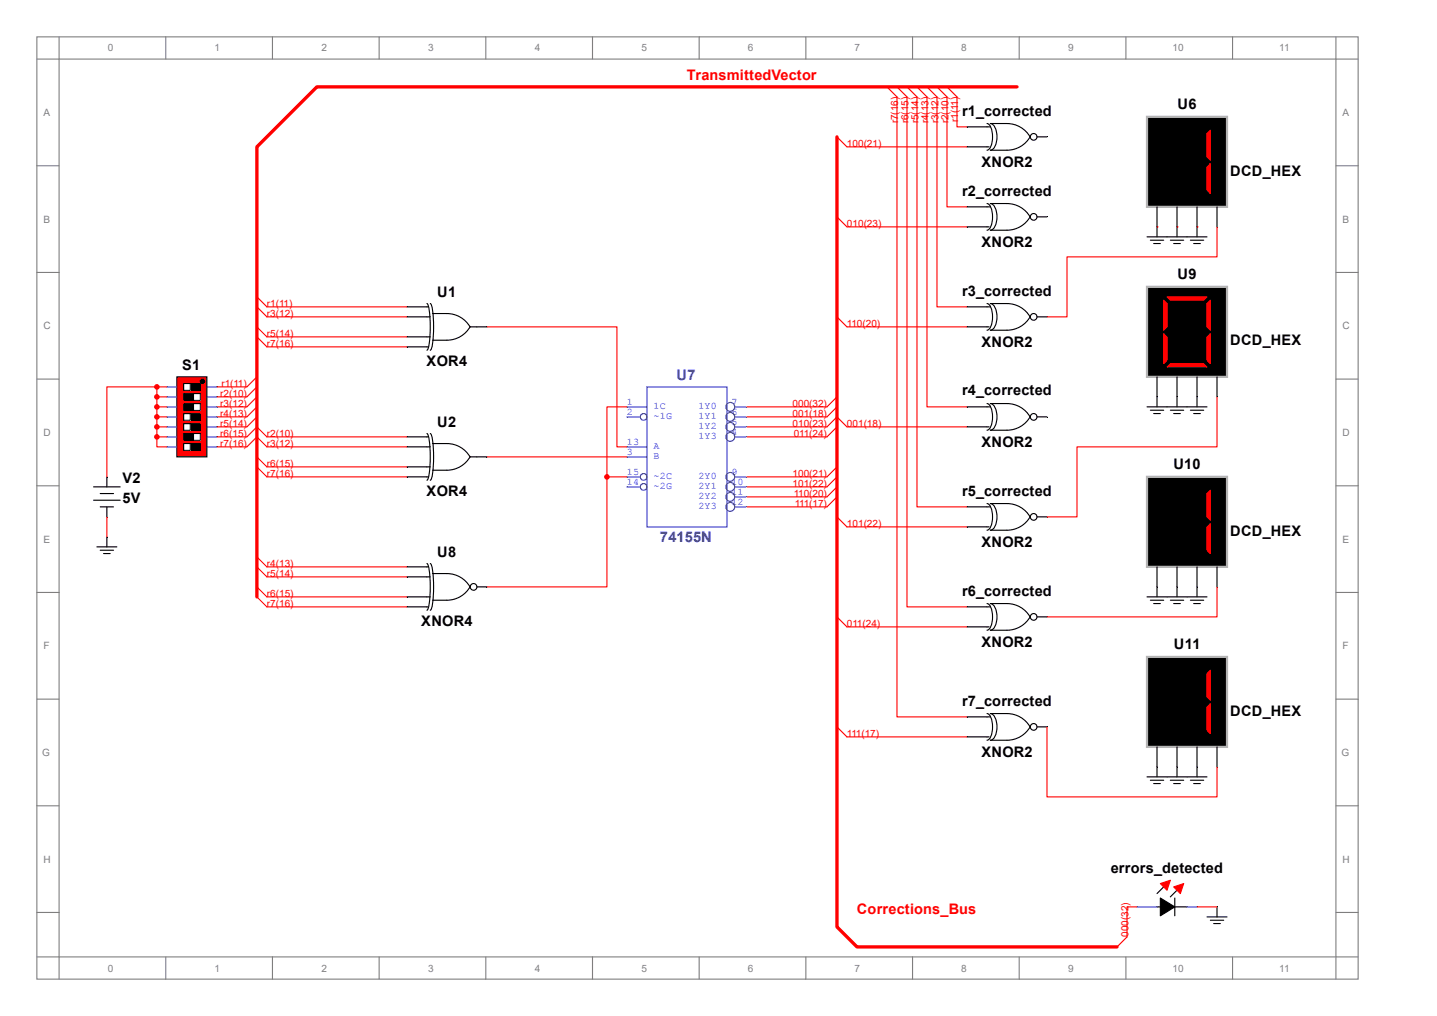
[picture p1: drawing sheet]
<svg xmlns="http://www.w3.org/2000/svg" width="297mm" height="210mm" viewBox="0 0 297 210" stroke-linecap="round" stroke-linejoin="round" font-family="sans-serif">
<g fill="none" stroke="#808080" stroke-width=".23">
<path d="M7.6 7.6h273.1v194.8h-273.1zM7.6 12.2h273.1M12.2 7.6v194.8M34.3 7.6v4.6M56.3 7.6v4.6M78.4 7.6v4.6M100.4 7.6v4.6M122.5 7.6v4.6M144.5 7.6v4.6M166.6 7.6v4.6M188.6 7.6v4.6M210.7 7.6v4.6"/>
<path d="M232.7 7.6v4.6M254.8 7.6v4.6M276.1 7.6v194.8M7.6 34.3h4.6M276.1 34.3h4.6M7.6 56.3h4.6M276.1 56.3h4.6M7.6 78.4h4.6M276.1 78.4h4.6M7.6 100.4h4.6M276.1 100.4h4.6M7.6 122.5h4.6"/>
<path d="M276.1 122.5h4.6M7.6 144.5h4.6M276.1 144.5h4.6M7.6 166.6h4.6M276.1 166.6h4.6M7.6 188.6h4.6M7.6 197.8h273.1M34.3 197.8v4.6M56.3 197.8v4.6M78.4 197.8v4.6M100.4 197.8v4.6M122.5 197.8v4.6"/>
<path d="M144.5 197.8v4.6M166.6 197.8v4.6M188.6 197.8v4.6M210.7 197.8v4.6M232.7 197.8v4.6M254.8 197.8v4.6M276.1 188.6h4.6"/>
</g>
<path d="M22.1 98.6v2M19.3 100.6h5.5M19.3 103.4h5.5M20 113h4.2M20.7 102h2.8M20.7 104.8h2.8M20.7 113.7h2.8M21.4 114.4h1.4M22.1 104.8v2M22.1 111v2" fill="none" stroke="#000" stroke-width=".23"/>
<path d="M22.1 106.8v4.2" fill="none" stroke="#f00" stroke-width=".23"/>
<path d="M133.7 80h16.6v28.9h-16.6z" fill="none" stroke="#00f" stroke-width=".23"/>
<g fill="none" stroke="#00f" stroke-width=".23">
<path d="M151.9 84.1h2.3"/>
<circle cx="150.9" cy="84.1" r=".92"/>
</g>
<g fill="none" stroke="#00f" stroke-width=".23">
<path d="M151.9 86.2h2.3"/>
<circle cx="150.9" cy="86.2" r=".92"/>
</g>
<g fill="none" stroke="#00f" stroke-width=".23">
<path d="M151.9 88.2h2.3"/>
<circle cx="150.9" cy="88.2" r=".92"/>
</g>
<g fill="none" stroke="#00f" stroke-width=".23">
<path d="M151.9 90.3h2.3"/>
<circle cx="150.9" cy="90.3" r=".92"/>
</g>
<g fill="none" stroke="#00f" stroke-width=".23">
<path d="M151.9 98.6h2.3"/>
<circle cx="150.9" cy="98.6" r=".92"/>
</g>
<g fill="none" stroke="#00f" stroke-width=".23">
<path d="M151.9 100.6h2.3"/>
<circle cx="150.9" cy="100.6" r=".92"/>
</g>
<g fill="none" stroke="#00f" stroke-width=".23">
<path d="M151.9 102.7h2.3"/>
<circle cx="150.9" cy="102.7" r=".92"/>
</g>
<g fill="none" stroke="#00f" stroke-width=".23">
<path d="M151.9 104.8h2.3"/>
<circle cx="150.9" cy="104.8" r=".92"/>
</g>
<path d="M129.6 84.1h4.1" fill="none" stroke="#00f" stroke-width=".23"/>
<g fill="none" stroke="#00f" stroke-width=".23">
<path d="M129.6 86.2h2.5"/>
<circle cx="133" cy="86.2" r=".69"/>
</g>
<g fill="none" stroke="#00f" stroke-width=".23">
<path d="M129.6 98.6h2.5"/>
<circle cx="133" cy="98.6" r=".69"/>
</g>
<g fill="none" stroke="#00f" stroke-width=".23">
<path d="M129.6 100.6h2.5"/>
<circle cx="133" cy="100.6" r=".69"/>
</g>
<path d="M129.6 92.4h4.1" fill="none" stroke="#00f" stroke-width=".23"/>
<path d="M129.6 94.4h4.1" fill="none" stroke="#00f" stroke-width=".23"/>
<g fill="none" stroke="#000" stroke-width=".23">
<path d="M199.9 26.2h4.8M199.9 30.4h4.6M204 25.5a2.58 2.58 0 0 1 1.1 2.8 2.58 2.58 0 0 1-1.1 2.7M213 28.2a5.5 5.5 0 0 1-4.9 2.8h-3.4a2.47 2.47 0 0 0 1.4-2.7 2.47 2.47 0 0 0-1.4-2.8 11.2 11.2 0 0 1 5.6 .5 5.5 5.5 0 0 1 2.6 2.3M214.3 28.3h2.1M199.9 42.8h4.8M199.9 46.9h4.6M204 42.1a2.58 2.58 0 0 1 1.1 2.7 2.58 2.58 0 0 1-1.1 2.8M213 44.7a5.5 5.5 0 0 1-4.9 2.9h-3.4a2.46 2.46 0 0 0 1.4-2.8 2.46 2.46 0 0 0-1.4-2.7 11.2 11.2 0 0 1 5.6 .4 5.5 5.5 0 0 1 2.6 2.4M214.3 44.8h2.1M84.1 63.4h4.4M84.1 65.5h4.8"/>
<path d="M84.1 71.7h4.4M84.1 69.6h4.8M88.2 62.7a6.5 6.5 0 0 1 .7 3.8l-.1 4.1a2.56 2.56 0 0 1-.6 1.8M88.9 62.7a6.5 6.5 0 0 1 .7 3.8l-.1 4.1a2.56 2.56 0 0 1-.6 1.8M89.4 64.8a10.3 10.3 0 0 1 5.1 .4 5.5 5.5 0 0 1 2.7 2.4M97.2 67.6h3.4M97.2 67.5a5.5 5.5 0 0 1-4.8 2.8h-3M199.9 63.4h4.8M199.9 67.6h4.6M204 62.7a2.58 2.58 0 0 1 1.1 2.8 2.58 2.58 0 0 1-1.1 2.8M213 65.4a5.5 5.5 0 0 1-4.9 2.9h-3.4a2.46 2.46 0 0 0 1.4-2.8 2.46 2.46 0 0 0-1.4-2.8 11.2 11.2 0 0 1 5.6 .5 5.5 5.5 0 0 1 2.6 2.3M214.3 65.5h2.1"/>
<path d="M84.1 90.3h4.4M84.1 92.4h4.8M84.1 98.6h4.4M84.1 96.5h4.8M88.2 89.6a6.5 6.5 0 0 1 .7 3.7l-.1 4.2a2.56 2.56 0 0 1-.6 1.8M88.9 89.6a6.5 6.5 0 0 1 .7 3.7l-.1 4.2a2.56 2.56 0 0 1-.6 1.8M89.4 91.7a10.3 10.3 0 0 1 5.1 .4 5.5 5.5 0 0 1 2.7 2.4M97.2 94.4h3.4M97.2 94.3a5.5 5.5 0 0 1-4.8 2.9h-3M199.9 84.1h4.8M199.9 88.2h4.6M204 83.4a2.58 2.58 0 0 1 1.1 2.8 2.58 2.58 0 0 1-1.1 2.7"/>
<path d="M213 86.1a5.5 5.5 0 0 1-4.9 2.8h-3.4a2.46 2.46 0 0 0 1.4-2.7 2.46 2.46 0 0 0-1.4-2.8 11.2 11.2 0 0 1 5.6 .4 5.5 5.5 0 0 1 2.6 2.4M214.3 86.2h2.1M84.1 117.2h4.4M84.1 119.2h4.8M88.2 116.5a6.5 6.5 0 0 1 .7 3.7l-.1 4.1a2.56 2.56 0 0 1-.6 1.8M88.9 116.5a6.5 6.5 0 0 1 .7 3.7l-.1 4.1a2.56 2.56 0 0 1-.6 1.8M89.4 118.6h3M92.4 118.6a5.5 5.5 0 0 1 4.8 2.7M199.9 104.8h4.8M199.9 108.9h4.6M204 104.1a2.58 2.58 0 0 1 1.1 2.7 2.58 2.58 0 0 1-1.1 2.8M213 106.7a5.5 5.5 0 0 1-4.9 2.9h-3.4a2.46 2.46 0 0 0 1.4-2.8 2.46 2.46 0 0 0-1.4-2.7 11.2 11.2 0 0 1 5.6 .4 5.5 5.5 0 0 1 2.6 2.4"/>
<path d="M214.3 106.8h2.1M84.1 125.4h4.4M84.1 123.4h4.8M97.2 121.2a5.5 5.5 0 0 1-4.8 2.9h-3M98.6 121.3h2M199.9 125.4h4.8M199.9 129.6h4.6M204 124.8a2.58 2.58 0 0 1 1.1 2.7 2.58 2.58 0 0 1-1.1 2.8M204.7 124.8a2.46 2.46 0 0 1 1.4 2.7 2.46 2.46 0 0 1-1.4 2.8 11.1 11.1 0 0 0 5.6-.5 5.5 5.5 0 0 0 2.7-2.4M204.7 124.8h3.4M208.1 124.8a5.5 5.5 0 0 1 4.8 2.7M214.3 127.5h2.1"/>
<path d="M199.9 148.2h4.8M199.9 152.3h4.6M204 147.5a2.58 2.58 0 0 1 1.1 2.8 2.58 2.58 0 0 1-1.1 2.7M213 150.2a5.5 5.5 0 0 1-4.9 2.8h-3.4a2.47 2.47 0 0 0 1.4-2.7 2.47 2.47 0 0 0-1.4-2.8 11.2 11.2 0 0 1 5.6 .4 5.5 5.5 0 0 1 2.6 2.4M214.3 150.3h2.1M239.1 187.5h6.2M240.5 183.3l-1.4 1.4M242.8 185.6v3.7M243.3 184l-1.4 1.4"/>
<circle cx="213.6" cy="28.3" r=".69"/>
<circle cx="213.6" cy="44.8" r=".69"/>
<circle cx="213.6" cy="65.5" r=".69"/>
<circle cx="213.6" cy="86.2" r=".69"/>
<circle cx="213.6" cy="106.8" r=".69"/>
<circle cx="97.9" cy="121.3" r=".69"/>
<circle cx="213.6" cy="127.5" r=".69"/>
<circle cx="213.6" cy="150.3" r=".69"/>
</g>
<path d="M210.2 18h-144.7l-12.4 12.4v93" fill="none" stroke="#f00" stroke-width=".69"/>
<g fill="none" stroke="#f00" stroke-width=".23">
<path d="M183.3 18l2.1 2v128.2h14.5M185.4 18l2.1 2v105.4h12.4M187.5 18l2 2v84.8h10.4M189.5 18l2.1 2v64.1h8.3M191.6 18l2.1 2v43.4h6.2M193.7 18l2 2v22.8h4.2M195.7 18l2.1 2v6.2h2.1M173 28.3l2.1 2.1h24.8M173 44.8l2.1 2.1h24.8M53.1 61.4l2.1 2h28.9M53.1 63.4l2.1 2.1h28.9M53.1 67.6l2.1 2h28.9"/>
<path d="M53.1 69.6l2.1 2.1h28.9M100.6 67.6h26.9v24.8h2.1M173 65.5l2.1 2.1h24.8M53.1 88.2l2.1 2.1h28.9M53.1 96.5l2.1 2.1h28.9M53.1 90.3l2.1 2.1h28.9M53.1 94.4l2.1 2.1h28.9M100.6 94.4h29M125.4 98.6v22.7h-24.8M125.4 98.6h4.2M129.6 84.1h-4.2v14.5M154.4 88.2h16.5l2.1-2 2.1 2h24.8"/>
<path d="M173 84.1l-2.1 2.1h-16.5M173 88.2l-2.1 2.1h-16.5M173 96.5l-2.1 2.1h-16.5M173 98.6l-2.1 2h-16.5M173 82l-2.1 2.1h-16.5M53.1 115.1l2.1 2.1h28.9M53.1 117.2l2.1 2h28.9M173 100.6l-2.1 2.1h-16.5M173 102.7l-2.1 2.1h-16.5M173 106.8l2.1 2.1h24.8M53.1 121.3l2.1 2.1h28.9M53.1 123.4l2.1 2h28.9"/>
<path d="M173 127.5l2.1 2.1h24.8M173 150.3l2.1 2h24.8"/>
</g>
<g fill="#f00" stroke="#f00" stroke-width=".23">
<path d="M239.8 182.6l2.1-.6-.7 2z"/>
<path d="M242.6 183.3l2.1-.7-.7 2.1z"/>
<circle cx="125.4" cy="98.6" r=".46"/>
</g>
<path d="M239.8 185.6l3 1.9-3 1.8z" fill="#000" stroke="#000" stroke-width=".23"/>
<path d="M235 187.5h4.1" fill="none" stroke="#00f" stroke-width=".23"/>
<path d="M245.3 187.5h2.1" fill="none" stroke="#00f" stroke-width=".23"/>
<g fill="none" stroke="#000" stroke-width=".23">
<path d="M237.1 49h12.4M237.8 49.7h2.7M238.5 50.3h1.3M239.1 42.8v6.2M241.9 49.7h2.8M242.6 50.3h1.4M243.3 42.8v6.2M246 49.7h2.8M246.7 50.3h1.4M247.4 42.8v6.2M251.5 42.8v4.1M239.1 77.9v6.2"/>
<path d="M243.3 77.9v6.2M247.4 77.9v6.2M251.5 77.9v4.1M237.1 84.1h12.4M237.8 84.8h2.7M238.5 85.5h1.3M241.9 84.8h2.8M242.6 85.5h1.4M246 84.8h2.8M246.7 85.5h1.4M239.1 117.2v6.2M243.3 117.2v6.2"/>
<path d="M247.4 117.2v6.2M251.5 117.2v4.1M237.1 123.4h12.4M237.8 124.1h2.7M238.5 124.8h1.3M241.9 124.1h2.8M242.6 124.8h1.4M246 124.1h2.8M246.7 124.8h1.4M239.1 154.4v6.2M243.3 154.4v6.2M247.4 154.4v6.2"/>
<path d="M251.5 154.4v4.1M237.1 160.6h12.4M237.8 161.3h2.7M238.5 162h1.3M241.9 161.3h2.8M242.6 162h1.4M246 161.3h2.8M246.7 162h1.4M249.5 189.5h4.1M250.2 190.2h2.7M250.9 190.9h1.3M251.5 187.5v2"/>
</g>
<path d="M239.1 46.9h.1M243.3 46.9h.1M247.4 46.9h.1M251.5 46.9v6.2h-31v12.4h-4.1M251.5 82v10.4h-28.9v14.4h-6.2M251.5 121.3v6.2h-35.1M216.4 150.3v14.4h35.1v-6.2M235 187.5h-2.1v6.2l-2 2M247.4 187.5h4.1" fill="none" stroke="#f00" stroke-width=".23"/>
<g fill="#000" stroke="#b4b4b4" stroke-width=".46">
<path d="M237.1 24.2h16.5v18.6h-16.5z" fill-rule="evenodd"/>
<path d="M237.1 59.3h16.5v18.6h-16.5z" fill-rule="evenodd"/>
<path d="M237.1 98.6h16.5v18.6h-16.5z" fill-rule="evenodd"/>
<path d="M237.1 135.8h16.5v18.6h-16.5z" fill-rule="evenodd"/>
</g>
<g fill="#f00" stroke="#f00" stroke-width=".21">
<path d="M250.2 26.9v6.2l-.7-.7v-4.8z" fill-rule="evenodd"/>
<path d="M250.2 33.8v6.2l-.7-.7v-4.8z" fill-rule="evenodd"/>
<path d="M240.5 62.1l.7 .6v4.9l-.7 .7z" fill-rule="evenodd"/>
<path d="M240.5 68.9l.7 .7v4.9l-.7 .6z" fill-rule="evenodd"/>
<path d="M250.2 62.1v6.2l-.7-.7v-4.9z" fill-rule="evenodd"/>
<path d="M241.2 61.4h8.3l-.7 .7h-6.9z" fill-rule="evenodd"/>
<path d="M250.2 68.9v6.2l-.7-.6v-4.9z" fill-rule="evenodd"/>
<path d="M241.9 75.1h6.9l.7 .7h-8.3z" fill-rule="evenodd"/>
<path d="M250.2 101.3v6.2l-.7-.7v-4.8z" fill-rule="evenodd"/>
<path d="M250.2 108.2v6.2l-.7-.7v-4.8z" fill-rule="evenodd"/>
<path d="M250.2 138.5v6.2l-.7-.6v-4.9z" fill-rule="evenodd"/>
<path d="M250.2 145.4v6.2l-.7-.7v-4.8z" fill-rule="evenodd"/>
</g>
<path d="M173 28.3v163.3l4.1 4.1h53.8" fill="none" stroke="#f00" stroke-width=".69"/>
<path d="M36.6 77.9h6.2v16.5h-6.2z" fill-rule="evenodd" fill="#f00" stroke="#000" stroke-width=".23"/>
<path d="M38 79.3h3.4v1.4h-3.4z" fill="#000"/>
<path d="M38 79.3h3.4v1.4h-3.4z" fill="none" stroke="#000" stroke-width=".21"/>
<path d="M38 79.3h1.3v1.4h-1.3z" fill="#fff"/>
<path d="M38 79.3h1.3v1.4h-1.3zM38 81.4h3.4v1.4h-3.4z" fill="none" stroke="#000" stroke-width=".21"/>
<path d="M38 81.4h3.4v1.4h-3.4z" fill="#000"/>
<path d="M40 81.4h1.4v1.4h-1.4z" fill="#fff"/>
<path d="M38 83.4h3.4v1.4h-3.4zM40 81.4h1.4v1.4h-1.4z" fill="none" stroke="#000" stroke-width=".21"/>
<path d="M38 83.5h3.4v1.3h-3.4z" fill="#000"/>
<path d="M40 83.5h1.4v1.3h-1.4z" fill="#fff"/>
<path d="M38 85.5h3.4v1.4h-3.4zM40 83.4h1.4v1.4h-1.4z" fill="none" stroke="#000" stroke-width=".21"/>
<path d="M38 85.6h3.4v1.3h-3.4z" fill="#000"/>
<path d="M38 85.6h1.3v1.3h-1.3z" fill="#fff"/>
<path d="M38 85.5h1.3v1.4h-1.3zM38 87.6h3.4v1.3h-3.4z" fill="none" stroke="#000" stroke-width=".21"/>
<path d="M38 87.6h3.4v1.3h-3.4z" fill="#000"/>
<path d="M38 87.6h1.3v1.3h-1.3z" fill="#fff"/>
<path d="M38 87.6h1.3v1.3h-1.3zM38 89.6h3.4v1.4h-3.4z" fill="none" stroke="#000" stroke-width=".21"/>
<path d="M38 89.7h3.4v1.3h-3.4z" fill="#000"/>
<path d="M40 89.7h1.4v1.3h-1.4z" fill="#fff"/>
<path d="M38 91.7h3.4v1.4h-3.4zM40 89.6h1.4v1.4h-1.4z" fill="none" stroke="#000" stroke-width=".21"/>
<path d="M38 91.7h3.4v1.4h-3.4z" fill="#000"/>
<path d="M38 91.7h1.3v1.4h-1.3z" fill="#fff"/>
<path d="M38 91.7h1.3v1.4h-1.3z" fill="none" stroke="#000" stroke-width=".21"/>
<circle cx="41.8" cy="78.8" r=".46" fill="#000" stroke="#000" stroke-width=".21"/>
<path d="M34.5 80h2.1" fill="none" stroke="#00f" stroke-width=".23"/>
<path d="M34.5 82h2.1" fill="none" stroke="#00f" stroke-width=".23"/>
<path d="M34.5 84.1h2.1" fill="none" stroke="#00f" stroke-width=".23"/>
<path d="M34.5 86.2h2.1" fill="none" stroke="#00f" stroke-width=".23"/>
<path d="M34.5 88.2h2.1" fill="none" stroke="#00f" stroke-width=".23"/>
<path d="M34.5 90.3h2.1" fill="none" stroke="#00f" stroke-width=".23"/>
<path d="M34.5 92.4h2.1" fill="none" stroke="#00f" stroke-width=".23"/>
<path d="M42.8 92.4h2" fill="none" stroke="#00f" stroke-width=".23"/>
<path d="M42.8 90.3h2" fill="none" stroke="#00f" stroke-width=".23"/>
<path d="M42.8 88.2h2" fill="none" stroke="#00f" stroke-width=".23"/>
<path d="M42.8 86.2h2" fill="none" stroke="#00f" stroke-width=".23"/>
<path d="M42.8 84.1h2" fill="none" stroke="#00f" stroke-width=".23"/>
<path d="M42.8 82h2" fill="none" stroke="#00f" stroke-width=".23"/>
<path d="M42.8 80h2" fill="none" stroke="#00f" stroke-width=".23"/>
<g fill="#f00" stroke="#f00" stroke-width=".23">
<circle cx="32.4" cy="80" r=".46"/>
<circle cx="32.4" cy="82" r=".46"/>
<circle cx="32.4" cy="84.1" r=".46"/>
<circle cx="32.4" cy="86.2" r=".46"/>
<circle cx="32.4" cy="88.2" r=".46"/>
<circle cx="32.4" cy="90.3" r=".46"/>
</g>
<g fill="none" stroke="#f00" stroke-width=".23">
<path d="M32.4 80h-10.3v18.6M32.4 80h2.1M32.4 80v10.3M53.1 77.9l-2.1 2.1h-6.2M53.1 80l-2.1 2h-6.2M32.4 90.3v2.1h2.1M32.4 82h2.1M32.4 84.1h2.1M32.4 86.2h2.1M32.4 88.2h2.1M32.4 90.3h2.1M53.1 82l-2.1 2.1h-6.2"/>
<path d="M53.1 84.1l-2.1 2.1h-6.2M53.1 86.2l-2.1 2h-6.2M53.1 88.2l-2.1 2.1h-6.2M53.1 90.3l-2.1 2.1h-6.2"/>
</g>
<g font-size="3" fill="#f00">
<text x="142" y="16.5">TransmittedVector</text>
<text x="177.1" y="189">Corrections_Bus</text>
</g>
<g font-size="3">
<text x="198.8" y="23.9">r1_corrected</text>
<text x="243.4" y="22.5">U6</text>
<text x="202.9" y="34.5">XNOR2</text>
<text x="198.8" y="40.4">r2_corrected</text>
<text x="254.3" y="36.3">DCD_HEX</text>
<text x="202.9" y="51">XNOR2</text>
<text x="243.4" y="57.7">U9</text>
<text x="90.4" y="61.3">U1</text>
<text x="198.8" y="61.1">r3_corrected</text>
<text x="202.9" y="71.7">XNOR2</text>
<text x="254.3" y="71.4">DCD_HEX</text>
<text x="37.6" y="76.5">S1</text>
<text x="88.2" y="75.6">XOR4</text>
<text x="198.8" y="81.7">r4_corrected</text>
<text x="90.4" y="88.2">U2</text>
<text x="202.9" y="92.3">XNOR2</text>
<text x="25.3" y="99.9">V2</text>
<text x="242.5" y="96.9">U10</text>
<text x="25.3" y="104.1">5V</text>
<text x="88.2" y="102.4">XOR4</text>
<text x="198.8" y="102.4">r5_corrected</text>
<text x="202.9" y="113">XNOR2</text>
<text x="254.3" y="110.7">DCD_HEX</text>
<text x="90.4" y="115.1">U8</text>
<text x="198.8" y="123.1">r6_corrected</text>
<text x="87.1" y="129.3">XNOR4</text>
<text x="202.9" y="133.7">XNOR2</text>
<text x="242.6" y="134.1">U11</text>
<text x="198.8" y="145.8">r7_corrected</text>
<text x="254.3" y="147.9">DCD_HEX</text>
<text x="202.9" y="156.4">XNOR2</text>
<text x="229.6" y="180.5">errors_detected</text>
</g>
<g font-size="3" fill="#00f">
<text x="139.8" y="78.5">U7</text>
<text x="136.4" y="112.1">74155N</text>
</g>
<g font-size="2.1" fill="#808080">
<text x="22.3" y="10.6">0</text>
<text x="44.3" y="10.6">1</text>
<text x="66.4" y="10.6">2</text>
<text x="88.5" y="10.6">3</text>
<text x="110.5" y="10.6">4</text>
<text x="132.6" y="10.6">5</text>
<text x="154.6" y="10.6">6</text>
<text x="176.6" y="10.6">7</text>
<text x="198.7" y="10.6">8</text>
<text x="220.8" y="10.6">9</text>
<text x="242.4" y="10.6">10</text>
<text x="264.4" y="10.6">11</text>
<text x="9" y="24">A</text>
<text x="277.5" y="24">A</text>
<text x="9" y="46">B</text>
<text x="277.5" y="46">B</text>
<text x="9" y="68.1">C</text>
<text x="277.5" y="68.1">C</text>
<text x="9" y="90.1">D</text>
<text x="277.5" y="90.1">D</text>
<text x="9" y="112.1">E</text>
<text x="277.5" y="112.1">E</text>
<text x="9" y="134.2">F</text>
<text x="277.5" y="134.2">F</text>
<text x="8.7" y="156.3">G</text>
<text x="277.3" y="156.3">G</text>
<text x="9" y="178.3">H</text>
<text x="277.5" y="178.3">H</text>
<text x="22.3" y="200.8">0</text>
<text x="44.3" y="200.8">1</text>
<text x="66.4" y="200.8">2</text>
<text x="88.5" y="200.8">3</text>
<text x="110.5" y="200.8">4</text>
<text x="132.6" y="200.8">5</text>
<text x="154.6" y="200.8">6</text>
<text x="176.6" y="200.8">7</text>
<text x="198.7" y="200.8">8</text>
<text x="220.8" y="200.8">9</text>
<text x="242.4" y="200.8">10</text>
<text x="264.4" y="200.8">11</text>
</g>
<g font-size="2.1" fill="#f00">
<text x="185.7" y="25.5" transform="rotate(-90 185.7 25.5)">r7( 16)</text>
<text x="187.7" y="25.5" transform="rotate(-90 187.7 25.5)">r6( 15)</text>
<text x="189.8" y="25.5" transform="rotate(-90 189.8 25.5)">r5( 14)</text>
<text x="191.9" y="25.5" transform="rotate(-90 191.9 25.5)">r4( 13)</text>
<text x="194" y="25.5" transform="rotate(-90 194 25.5)">r3( 12)</text>
<text x="196" y="25.5" transform="rotate(-90 196 25.5)">r2( 10)</text>
<text x="198.1" y="25.3" transform="rotate(-90 198.1 25.3)">r1( 11)</text>
<text x="175" y="30.4">100(21)</text>
<text x="175" y="46.9">010(23)</text>
<text x="55.2" y="63.5">r1( 11)</text>
<text x="55.2" y="65.6">r3( 12)</text>
<text x="55.2" y="69.7">r5( 14)</text>
<text x="55.2" y="71.8">r7( 16)</text>
<text x="175" y="67.6">110( 20)</text>
<text x="45.5" y="82.1">r2(10)</text>
<text x="45.8" y="80.1">r1(11)</text>
<text x="45.5" y="84.2">r3(12)</text>
<text x="45.5" y="86.2">r4(13)</text>
<text x="45.5" y="88.3">r5(14)</text>
<text x="163.8" y="86.2">001( 18)</text>
<text x="163.8" y="88.3">010( 23)</text>
<text x="163.8" y="84.2">000( 32)</text>
<text x="175" y="88.3">001(18)</text>
<text x="45.5" y="90.4">r6(15)</text>
<text x="45.5" y="92.5">r7(16)</text>
<text x="55.2" y="90.4">r2( 10)</text>
<text x="55.2" y="92.5">r3( 12)</text>
<text x="164" y="90.4">011(24)</text>
<text x="55.2" y="96.6">r6( 15)</text>
<text x="55.2" y="98.6">r7( 16)</text>
<text x="163.8" y="98.6">100( 21)</text>
<text x="163.8" y="100.7">101( 22)</text>
<text x="164" y="102.8">110(20)</text>
<text x="164.3" y="104.9">111( 17)</text>
<text x="175" y="109">101(22)</text>
<text x="55.2" y="117.3">r4( 13)</text>
<text x="55.2" y="119.3">r5( 14)</text>
<text x="55.2" y="123.4">r6( 15)</text>
<text x="55.2" y="125.5">r7( 16)</text>
<text x="175" y="129.7">011( 24)</text>
<text x="175" y="152.4">111( 17)</text>
<text x="233.3" y="193.7" transform="rotate(-90 233.3 193.7)">000( 32)</text>
</g>
<g font-size="2.1" fill="#00f">
<text x="129.6" y="83.8">1</text>
<text x="151.2" y="83.8">7</text>
<text x="129.6" y="85.9">2</text>
<text x="135.1" y="84.5">1C</text>
<text x="135.1" y="86.6">~1G</text>
<text x="144.4" y="84.5">1Y0</text>
<text x="144.4" y="86.6">1Y1</text>
<text x="144.4" y="88.7">1Y2</text>
<text x="151.2" y="85.9">6</text>
<text x="151.2" y="87.9">5</text>
<text x="151.2" y="90">4</text>
<text x="129.6" y="92">13</text>
<text x="129.6" y="94.1">3</text>
<text x="135.1" y="92.8">A</text>
<text x="135.1" y="94.9">B</text>
<text x="144.4" y="90.8">1Y3</text>
<text x="129.6" y="98.3">15</text>
<text x="129.6" y="100.3">14</text>
<text x="135.1" y="99">~2C</text>
<text x="135.1" y="101.1">~2G</text>
<text x="144.4" y="99">2Y0</text>
<text x="144.4" y="101.1">2Y1</text>
<text x="151.2" y="98.3">9</text>
<text x="151.2" y="100.3">10</text>
<text x="144.4" y="103.2">2Y2</text>
<text x="144.4" y="105.2">2Y3</text>
<text x="151.2" y="102.4">11</text>
<text x="151.2" y="104.4">12</text>
</g>
</svg>
